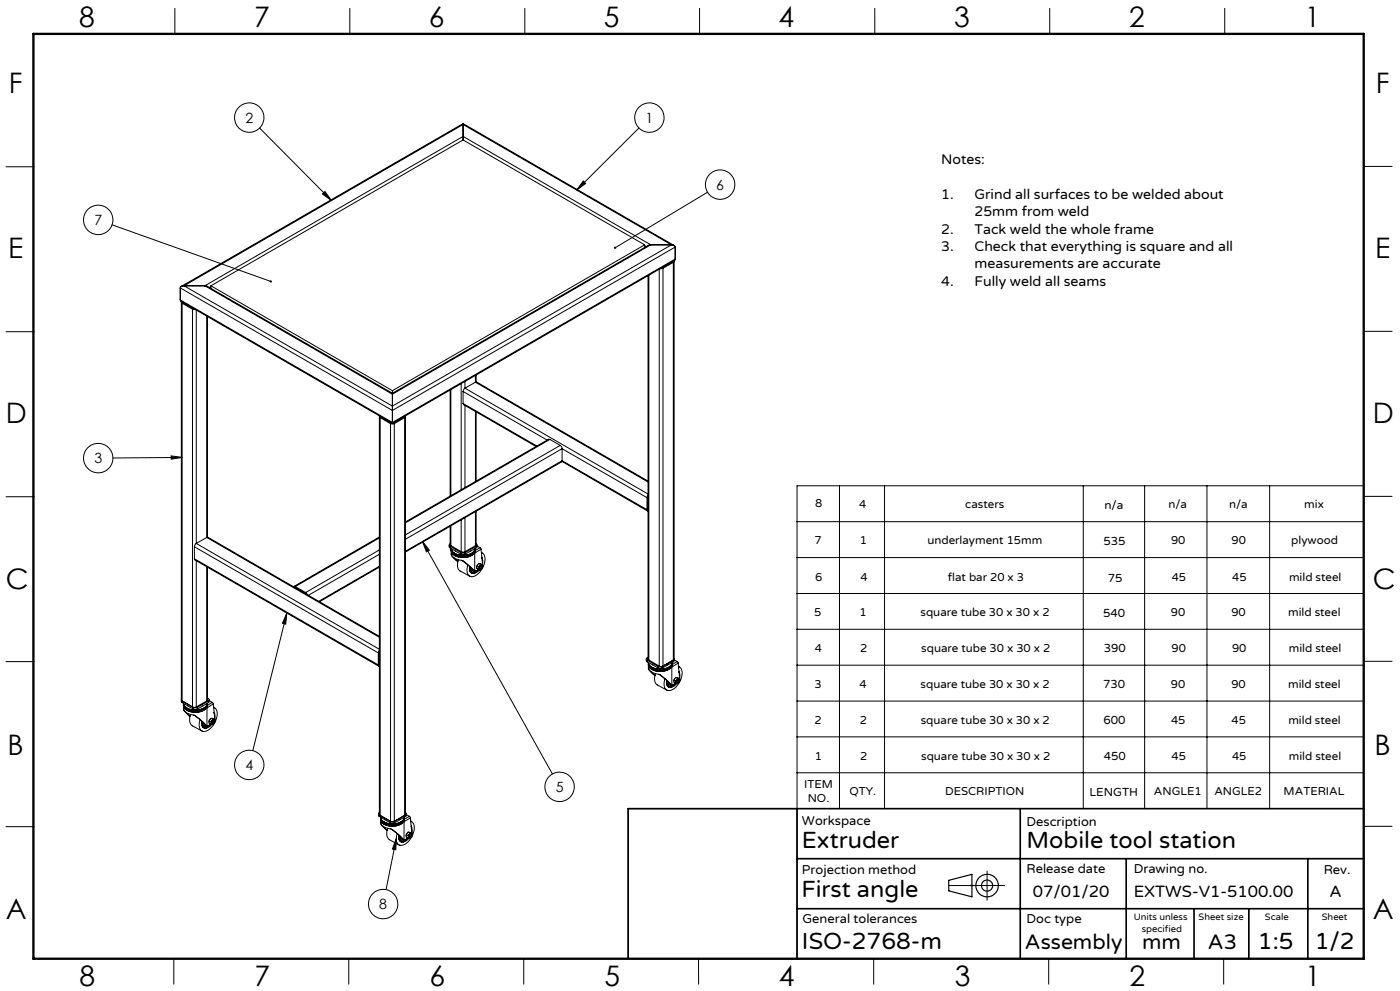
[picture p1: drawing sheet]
<svg xmlns="http://www.w3.org/2000/svg" width="420mm" height="297mm" viewBox="0 0 420 297" stroke-linecap="round" stroke-linejoin="round" font-family="sans-serif">
<g fill="none" stroke="#000" stroke-width=".35">
<path d="M284.6 263.8l7-1.8v6.8l-7-1.8z"/>
<circle cx="296.1" cy="265.4" r="1.66"/>
<circle cx="296.1" cy="265.4" r="3.4"/>
</g>
<path d="M291.1 265.4h1M291.2 265l.7 .7M291.6 264.9v1M291.9 265l-.7 .7" fill="none" stroke="#c0c0c0" stroke-width=".3"/>
<g fill="none" stroke="#000" stroke-width=".3">
<path d="M52.5 2.5v7.7M105 2.5v7.7M157.4 2.5v7.7M209.9 2.5v7.7M262.4 2.5v7.7M314.9 2.5v7.7M367.4 2.5v7.7M77.9 38.4l21.5 21.7M138.9 37v.3M138.9 37l63.3 36.6M138.9 37l-84.5 48.8M138.9 37.3v3.6"/>
<path d="M138.9 37.3l62.5 36.1M138.9 37.3l-83.7 48.4M191.7 38.3l-18.7 18.7M1.8 50h8.5M96.7 58.1l.8-.7 1.9 2.7zM138.9 40.9v1M138.9 40.9l56.3 32.5M138.9 40.9l-77.4 44.8M138.9 41.9l54.5 31.5M138.9 41.9l-75.6 43.8M175 54.3l.7 .7-2.7 2zM212.3 57.6l-27.8 16.7"/>
<path d="M409.1 49.9h8.5M33.6 67.4l47.6 16.9M193.4 73.4l-75.7 43.7M193.4 73.4v.8M193.4 73.6l.5 .3M195.2 73.4l-.8 .2-76.7 44.3M195.2 73.4h6.2M195.2 73.4l-77.5 44.7M201.4 73.4l.9 .2 .3 .4M201.4 73.4l-83.7 48.3M201.7 78.5l-3.1 1.8M201.7 78.4v.1"/>
<path d="M201.8 78.3l-.1 .2M202 78.6l-3.1 1.8M202 78.6v119.7M202.2 78.1l-.2 .5M202.2 78.3v119.8l-.2 .2M202.2 78.1l-84.5 48.8M202.6 77.6l-.4 .5M202.6 74v3.6M202.6 74l-84.9 49M202.6 77.6l-84.9 49M1.8 99.4h8.5M54.1 89.9l.3 .4 63.3 36.6"/>
<path d="M54.1 86.3v3.6M54.1 86.3l63.6 36.7M54.1 89.9l63.6 36.7M54.4 90.5v119.8l.2 .3M54.5 90.4l.1 .5M54.6 90.9l3.1 1.8M54.6 90.9v119.7M54.8 90.6l.1 .1M54.9 90.7l3.1 1.8M54.9 90.6v.1M55.2 85.7a.95 .95 0 0 0-1.1 .6M55.2 85.7h6.3"/>
<path d="M55.2 85.7l62.5 36M57.7 92.7l.9 .1M57.7 92.7v119.2M58 92.5l.2 .1M58 92.4v.1M58.9 92.9v70M61.5 85.7l.7 .1M61.5 85.7l56.2 32.4M62 94.7v66.4M62.2 85.8l55.5 32.1M62.2 94.9v66.1M63.3 85.7l54.4 31.4"/>
<path d="M63.3 85.7v.7M63.3 85.9l-.5 .2M194.4 82.6v114.9l.3 .3M194.7 82.5v115.3M197.8 80.7v118.9M198.6 80.3h-.2M198.6 80.2v.1M198.9 80.4l-.9 .1M198.9 80.4v119.2M409.1 99.3h8.5M117.7 117.9v.2M117.7 117.1v.8"/>
<path d="M117.7 118.1v3.6M135 116.9v31.8M135.3 116.8v31.8M138.4 115v31.8M138.9 117.3v3.6M138.9 117.3l25.2 14.6M139.5 116.3l-.6 1M139.5 114.3v2M139.5 116.3l54.9 31.8M142.6 114.5h.4l51.4 29.7M142.6 114.5l-3.1 1.8M142.6 114.5l51.8 30"/>
<path d="M142.6 112.5v2M142.8 112.4v2.1M51.3 136.6l3.3 .5-3.2 .5zM54.6 137.1l-20.7 .2M113.8 124.8v119.2l.3 .4M113.9 124.7l.2 .5M114.1 125.2l3.1 1.8M114.1 125.2v119.2M114.2 124.9l.1 .1M114.3 124.9v.1M117.2 127h1.1M117.2 127v119.7"/>
<path d="M117.4 126.8l.3 .1M117.4 126.7v.1M117.7 121.7v1.3M117.7 126.6v.3M117.7 123v3.6M118 126.8l-.2 .1M118 126.7v.1M118.3 127v119.7M121.1 125l-3.1 1.8M121.1 124.9v.1M121.2 124.9l-.1 .1M121.4 125.2l-3.1 1.8"/>
<path d="M121.4 125.2v119.2M121.6 124.7l-.2 .5M121.6 124.8v119.2l-.2 .4M138.9 120.9l.2 .4 21.7 12.5M138.9 120.9l22.1 12.8M139.5 121.5v24.6M142.6 123.3v21M142.8 123.4v20.8M165 131.7h-.4l-43 24.7M165 131.7l3.1 1.8M165 131.7l-43.4 25M168.1 133.5l.4 .4 .1 .6"/>
<path d="M168.1 133.5l-46.5 26.8M168.6 138.3l25.6 14.8M168.6 138.1l-.1 .3-46.9 27M168.6 134.5v3.6M168.6 134.5l-47 27.1M168.6 138.1l-47 27.1M168.6 134.5l25.5 14.7M168.6 138.1l25.5 14.6M1.8 148.9h8.5M135 157.7v5.6l.3 .2M135.3 157.6v5.9M138.4 155.8v9.5"/>
<path d="M139.5 155.1v10.2M142.6 153.3v10.2M142.8 153.2v10.1l-.2 .2M194.1 152.7l.3 .5M194.1 149.2v3.5M194.4 152.6v.1M194.4 152.6h.1M194.4 149h.1M194.4 148.4l-.3 .8M194.4 148.8v.2M239.1 156.3h170M251.8 145.6v96.8"/>
<path d="M265.4 145.6v96.8M325 145.6v96.8M343.4 145.6v96.8M362.1 145.6v96.8M380.9 145.6v96.8M409.1 148.8h8.5M409.1 145.6h-170v141.7h-50.6v-44.9h50.6M58.3 167.5l.2 .3 55.1 31.9M58.3 163.9l55.2 31.8M58.3 167.5l55.2 31.8M58.3 163.9v3.6M58.9 162.9l-.6 1"/>
<path d="M58.9 162.9l54.9 31.7M58.9 168.1v43.8M62 161.1l.4-.1 51.4 29.7M62 161.1l-3.1 1.8M62 161.1l51.8 29.9M62 169.9v40.2M62.2 170v39.8l-.2 .3M88.4 176.1h.2M88.6 175.8l-.5 .1M88.6 175.8l3.1 1.8M88.6 176.1l3.1 1.8M88.6 176.1h-.1"/>
<path d="M91.7 177.6l.5 .7M91.7 177.9l.2 .1M91.7 177.9h.1M113.8 170l-18 10.3M113.8 160.9l-25.6 14.9M113.8 166.1l-21.3 12.3M113.8 164.8l-22.1 12.8M113.8 169.7l-18.2 10.5M113.8 161.2l-25.2 14.6M126.7 162.2l2.1 2.7-.9 .5zM126.7 162.2l39 69.8M134.8 163.4v.5l.2 .3"/>
<path d="M135 163.7l3.4 2M135 163.7v.5M135 164.2l3.4 1.9M135 163v.1a.33 .33 0 0 0-.2 .3 .33 .33 0 0 0 .2 .3M135.3 163.5l3.1 1.8M135.4 164.4a3.3 3.3 0 0 0 3.8 2 3 3 0 0 0 3.3-2M135.4 164.7a3.4 3.4 0 0 0 3.9 2.1 2.94 2.94 0 0 0 3.2-2.1 3.2 3.2 0 0 1-3.8 2.1 3.1 3.1 0 0 1-3.3-2.1zM135.4 164.4v1.9M135.4 164.4a3.1 3.1 0 0 0 3.5 2 3.1 3.1 0 0 0 3.6-2M136.1 167.1l1.2 1.2M137.5 167.7a2.89 2.89 0 0 0 .5 3.4l2.9 1.6M138.4 165.3h1.1"/>
<path d="M138.4 165.7h1.1M138.4 166.1h1.1M138.4 165.7v.4M138.6 168l2.7 2.2 .7 .8M138.7 168l.2 .1M138.9 168.1l-.2-.1a3.7 3.7 0 0 1-3.3-1.8l.6 1 1.3 1.2M138.9 168.1l2 1.5 1.4 1.6M139.5 165.7v.4M140.9 169.8a1.34 1.34 0 0 0 .1 1.5 1.34 1.34 0 0 0 1.5 .4M141 169.9a1.4 1.4 0 0 0 .9 1.8M141.3 170.2a1.19 1.19 0 0 0 .6 1.5 1.19 1.19 0 0 0 1.5-.5l.5-.5M141.6 170.5a.98 .98 0 0 0 .9 .8 .98 .98 0 0 0 1-.5l.1-.2"/>
<path d="M142 171l.4 .2M142 171l.1 .1M142.3 171.2h.1M142.4 165.8v5.4M142.5 164.4a2.24 2.24 0 0 1-2.2 2.5 4.4 4.4 0 0 1-4.8-1.4l-.1-.5a3.3 3.3 0 0 0 3.9 2.1 2.97 2.97 0 0 0 3.2-2M142.5 165.1l-.1 .7M142.6 163.5l-3.1 1.8M142.8 163l.1 .1M142.9 163.1a.33 .33 0 0 1 .2 .3 .33 .33 0 0 1-.2 .3M142.9 163.7v.5M142.9 163.7l-3.4 2M142.9 164.2l-3.4 1.9"/>
<path d="M143.1 169.6v.8l.6 .3M143.1 169.6l.6 .3M143.1 163.4l-.2 .8M143.1 163.7l.9 .4M143.5 170.6l-1.1 .6M143.7 168.9l-.6 .7M143.7 168.9l1.1 .4M143.7 168.9l.5 .3M143.7 169.9v.5M143.7 170.7h.3M143.7 170.4l.3 .3M143.7 170.4v.3"/>
<path d="M144 164.1l.3 .5M144 169.6l-.3 .3M144 169.6l-.3 .8M144 164.1l-1.5 1M144 170.5h.1M144.1 169.7l.3-.2a.47 .47 0 0 1 .1 .6 .47 .47 0 0 1-.5 .3zM144.2 169.2l.3 .1M144.2 169.2l-.2 .4M144.3 164.6l.4 4.7M144.3 164.6l-1.9 1.2M144.5 169.6h.1M144.5 170.4l-.5 .3"/>
<path d="M144.5 169.3l-.5 .3M144.5 169.3l.3 .3M144.5 169.3h.3M144.6 167.1l.1 .5M144.6 167.3l.3 .7-.2 1M144.7 165.7l-.3-.1a2.36 2.36 0 0 1 1 3.1 5.3 5.3 0 0 1-3.9 4.2 2.02 2.02 0 0 1-1.3-2.9l.2-.7M144.8 169.3v.3M144.8 169.6l-.3 .8M239.1 177.9h170M239.1 167.1h170M1.8 198.3h8.5M86 183.7l-.3 3.3-1-.2z"/>
<path d="M86 183.7l-10.2 41.3M113.5 199.3l.3 .4M113.5 195.7v3.6M113.8 199.1v.2M113.8 199.1h.1M113.8 194.9l-.3 .8M113.8 195.3v.3M193.9 197.5v.6l.2 .2M194.1 197.8v.5M194.1 197.8l3.4 2M194.1 198.3l3.4 2M194.4 197l-.3 .2a.35 .35 0 0 0-.2 .3 .35 .35 0 0 0 .2 .3"/>
<path d="M194.5 198.9a2.93 2.93 0 0 0 3.3 2 3.6 3.6 0 0 0 3.8-1.9v-.1a3.2 3.2 0 0 1-3.7 2 3.1 3.1 0 0 1-3.4-2zM194.5 199.2a3.3 3.3 0 0 0 4 2 2.97 2.97 0 0 0 3.1-2 3.1 3.1 0 0 1-3.7 2 3.1 3.1 0 0 1-3.4-2zM194.5 198.5a3.1 3.1 0 0 0 3.8 2.1 2.95 2.95 0 0 0 3.3-2.1M194.5 198.5a3.1 3.1 0 0 0 3.5 2.1 3.1 3.1 0 0 0 3.6-2.1M194.5 198.5v1.9M194.7 197.8l3.1 1.8M197.5 199.8h1.1M197.5 199.8v.5M197.8 199.6h1.1M198.6 199.8v.5M201.5 199.9v5.4M201.6 199.2l-.1 .7"/>
<path d="M201.6 198.5v.7M202 197.8l-3.1 1.8M202 197.8l-3.4 2M202 198.3l-3.4 2M202.2 197.5l-.2 .3M202.2 197.8l.9 .5M203.1 198.3l.3 .4M203.1 198.3l-1.5 .9M203.4 198.7l.5 4.7M203.4 198.7l-1.9 1.2M203.8 199.8l-.2-.1a2.36 2.36 0 0 1 .9 3.1 4.7 4.7 0 0 1-4.2 4.1 2.45 2.45 0 0 1-.8-3.4M239.1 199.4h170"/>
<path d="M239.1 188.6h170M409.1 198.2h8.5M54.4 209.8l.2 .3M54.6 210.1l3.1 1.8M54.6 210.1l3.4 1.9M54.6 210.6l3.4 1.9M55 211.1a3.4 3.4 0 0 0 3.9 2 2.94 2.94 0 0 0 3.3-2 3.3 3.3 0 0 1-3.9 2 3.1 3.1 0 0 1-3.3-2zM55 211.4a3.4 3.4 0 0 0 3.9 2.1 2.97 2.97 0 0 0 3.3-2 3.5 3.5 0 0 1-4.2 1.9 2.79 2.79 0 0 1-3-2zM55 210.8a3.3 3.3 0 0 0 3.8 2 3.1 3.1 0 0 0 3.4-2M55 210.8l.1 2 1.9 2M55 210.8a3.2 3.2 0 0 0 3.6 2 3.2 3.2 0 0 0 3.6-2M55.1 212.6a3.9 3.9 0 0 0 3.4 1.9"/>
<path d="M55.7 213.5l1.3 1.2M57.2 214.1a2.82 2.82 0 0 0 .5 3.4l2.9 1.6M57.7 211.9h1.2M58 212h1.2M58 212.5h1.2M58 212v.5M58.3 214.3l2.4 2 1 1.1M58.4 214.4l.1 .1M58.5 214.5l3.6 3.1M59.2 212v.5M60.5 216.2a1.35 1.35 0 0 0 .2 1.5 1.35 1.35 0 0 0 1.4 .4M60.7 216.3a1.36 1.36 0 0 0 .8 1.7"/>
<path d="M61 216.6a1.19 1.19 0 0 0 .5 1.5 1.19 1.19 0 0 0 1.6-.5l.5-.5M61.3 216.9a.95 .95 0 0 0 .8 .8 .95 .95 0 0 0 1-.6l.2-.1M61.7 217.4l.3 .2M61.7 217.4h.1M62 210.1l-3.1 1.8M62.1 212.2v5.4M62.2 211.5l-.1 .7M62.2 210.8v.6M62.2 209.3l.6 .4-.3 .4M62.5 210.1l-3.3 1.9M62.5 210.1v.5M62.5 210.6l-3.3 1.9"/>
<path d="M62.8 216v.7l.5 .4M62.8 209.8l-.3 .8M62.8 216l.5 .3M62.8 210l.9 .5M63.2 217l-1.1 .6M63.3 215.3l-.5 .7M63.3 215.3l1.1 .3M63.3 215.3l.6 .3M63.3 216.3l.1 .4M63.3 217.1h.3M63.4 216.7l.2 .4M63.4 216.7l-.1 .4"/>
<path d="M63.6 216l-.3 .3M63.6 216l-.2 .7M63.7 216.8h.1M63.7 210.5l.3 .5M63.7 210.5l-1.5 1M63.8 216.1l.3-.2a.47 .47 0 0 1 .1 .6 .47 .47 0 0 1-.6 .2zM63.9 215.6h.3M63.9 215.6l-.3 .4M64 211l.4 4.6M64 211l-1.9 1.2M64.1 212a2.24 2.24 0 0 1 .9 3 4.7 4.7 0 0 1-4.1 4.2 2.53 2.53 0 0 1-.9-3.5M64.1 212l.2 .1"/>
<path d="M64.2 215.9h.1M64.2 216.8l-.6 .3M64.2 215.6l-.6 .4M64.2 215.6l.3 .4M64.2 215.6h.2M64.2 213.5l.2 .5M64.2 213.7l.3 .7-.1 1M64.4 215.6l.1 .4M64.5 216l-.3 .8M195.2 201.2l1.3 1.3M196.6 201.9a2.85 2.85 0 0 0 .6 3.4l2.9 1.5M197.5 200.3h1.1"/>
<path d="M197.7 202.1l2.1 1.7 1.4 1.4M197.9 202.1l.1 .1M198 202.2l-.2-.1a3.9 3.9 0 0 1-3.3-1.8l.7 1 1.3 1.2M198 202.2l3.5 3.1M200 203.9a1.31 1.31 0 0 0 .1 1.6 1.31 1.31 0 0 0 1.5 .3M200.2 204.1a1.33 1.33 0 0 0 .8 1.7M200.4 204.3a1.18 1.18 0 0 0 .6 1.5 1.18 1.18 0 0 0 1.6-.5l.4-.4M200.8 204.7a.98 .98 0 0 0 .8 .8 .98 .98 0 0 0 1-.6l.1-.1M201.2 205.2h.1M201.2 205.2l.3 .1M202.2 203.8v.7l.6 .3M202.2 203.8l.6 .3"/>
<path d="M202.7 204.7l-1.2 .6M202.8 203.1l-.6 .7M202.8 203.1l1.1 .3M202.8 203.1l.5 .2M202.8 204.1v.4M202.8 204.8l.3 .1M202.8 204.5l.3 .4M202.8 204.5v.3M203.1 203.7l-.3 .4M203.1 203.7l-.3 .8M203.2 204.6h.1M203.3 203.8l.2-.1a.47 .47 0 0 1 .1 .6 .47 .47 0 0 1-.5 .2z"/>
<path d="M203.3 203.3l.4 .1M203.3 203.3l-.2 .4M203.6 203.7h.1M203.7 204.5l-.6 .4M203.7 203.4l-.6 .3M203.7 203.4l.2 .4M203.7 203.4h.2M203.7 201.2l.2 .5M203.7 201.4l.3 .8-.1 1M203.9 203.4v.4M203.9 203.8l-.2 .7M239.1 210.1h170"/>
<path d="M239.1 231.6h170M239.1 220.8h170M1.8 247.8h8.5M113.6 243.9v.6l.2 .2M113.8 243.6l-.2 .2 .2 .4M113.8 244.2v.5M113.8 244.2l3.4 2M113.8 243.6h.1M113.8 244.7l3.4 2M114.1 244.4l3.1 1.8M114.2 245.2a3.3 3.3 0 0 0 3.8 2.1 3.1 3.1 0 0 0 3.3-2.1 3.1 3.1 0 0 1-3.7 2.1 3.1 3.1 0 0 1-3.4-2.1zM114.2 245.6a3.3 3.3 0 0 0 3.9 2 2.89 2.89 0 0 0 3.2-2 2.6 2.6 0 0 1-2.7 1.9 3.8 3.8 0 0 1-4.4-1.7z"/>
<path d="M114.2 244.9a3.3 3.3 0 0 0 3.8 2 3.1 3.1 0 0 0 3.3-2M114.2 244.9a3.2 3.2 0 0 0 3.5 2 3.2 3.2 0 0 0 3.6-2M114.2 244.9v1.9M114.9 247.6l1.2 1.2M116.3 248.2a2.82 2.82 0 0 0 .5 3.5l2.9 1.5M117.2 246.2h1.1M117.2 246.7h1.1M117.4 248.5l3.4 3M117.5 248.5l.2 .1M117.7 248.6l-.2-.1a3.7 3.7 0 0 1-3.3-1.8l.2 .6 1.7 1.6M117.7 248.6l3.4 3.1M118.9 251.4l-.2 3.3-1-.2z"/>
<path d="M118.9 251.4l-3.1 15.2M119.7 250.3a1.31 1.31 0 0 0 .1 1.5 1.31 1.31 0 0 0 1.5 .4M119.8 250.5a1.36 1.36 0 0 0 .8 1.7M120.1 250.7a1.18 1.18 0 0 0 .6 1.5 1.18 1.18 0 0 0 1.5-.5l.5-.5M120.4 251.1a.95 .95 0 0 0 .9 .8 .95 .95 0 0 0 1-.6l.1-.1M120.8 251.5l.1 .1M120.8 251.5l.3 .2M120.9 251.6l.2 .1M121.1 251.7h.1M121.2 246.3v5.4M121.3 245.6l-.1 .7M121.3 244.9v.7"/>
<path d="M121.4 244.4l-3.1 1.8M121.6 243.6h.1M121.7 243.6a.35 .35 0 0 1 .2 .3 .35 .35 0 0 1-.2 .3M121.7 244.2v.5M121.7 244.2l-3.4 2M121.7 244.7l-3.4 2M121.9 250.1v.8l.5 .3M121.9 250.1l.5 .3M121.9 243.9l-.2 .8M121.9 244.2l.9 .4M122.3 251.1l-1.1 .6M122.4 249.4l-.5 .7"/>
<path d="M122.4 249.4l1.1 .4M122.4 249.4l.6 .3M122.4 250.4l.1 .5M122.4 251.2h.4M122.5 250.9l.3 .3M122.5 250.9l-.1 .3M122.8 250.1l-.4 .3M122.8 250.1l-.3 .8M122.8 244.6l.3 .5M122.8 251h.1M122.8 244.6l-1.5 1M122.9 250.2l.3-.2a.47 .47 0 0 1 .1 .6 .47 .47 0 0 1-.6 .3z"/>
<path d="M123 249.7l.3 .1M123 249.7l-.2 .4M123.1 245.1l-1.9 1.2M123.1 245.1l.4 4.4M123.2 246.1a2.31 2.31 0 0 1 .9 3.1 4.8 4.8 0 0 1-4.1 4.1 2.56 2.56 0 0 1-.9-3.5M123.2 246.1l.3 .1M123.3 250.1h.1M123.3 250.9l-.5 .3M123.3 249.8l-.5 .3M123.3 249.8l.3 .4M123.4 247.6l.1 .5M123.4 247.8l.2 .8-.1 1"/>
<path d="M123.5 249.8l.1 .4M123.5 249.5v.3M123.5 249.8h-.2M123.6 250.2l-.3 .7M409.1 247.6h8.5M284.6 265.4h16.8M296.1 261.1v8.7M52.1 287.3v7.7M104.6 287.3v7.7M157.1 287.3v7.7M209.6 287.3v7.7M262.1 287.3v7.7"/>
<path d="M314.6 287.3v7.7M367.1 287.3v7.7"/>
<circle cx="74.8" cy="35.2" r="4.4"/>
<circle cx="194.8" cy="35.2" r="4.4"/>
<circle cx="216" cy="55.3" r="4.4"/>
<circle cx="29.5" cy="65.9" r="4.4"/>
<circle cx="29.5" cy="137.3" r="4.4"/>
<circle cx="74.8" cy="229.3" r="4.4"/>
<circle cx="167.9" cy="235.8" r="4.4"/>
<circle cx="115" cy="270.9" r="4.4"/>
</g>
<path d="M239.1 242.4v44.9M239.1 257.3h170M306.1 242.4v44.9M337.9 257.3v30M392.4 257.3v30M409.1 242.4h-220.6v44.9M239.1 272.3h170M358.2 272.3v15M374.6 272.3v15" fill="none" stroke="#000" stroke-width=".5"/>
<path d="M10 10.2h399.1v277.1h-399.1z" fill="none" stroke="#000" stroke-width=".7"/>
<path d="M175 54.3l.7 .7-2.7 2zM97.5 57.4l1.9 2.7-2.7-2zM51.3 136.6l3.3 .5-3.2 .5zM86 183.7l-.3 3.3-1-.2zM126.7 162.2l2.1 2.7-.9 .5zM184.3 74l-.1 .4 .3-.1-.3 .1a.35 .35 0 0 0 .5 .2 .35 .35 0 0 0 .1-.5 .35 .35 0 0 0-.5-.1zM81 84.1l-.1 .4 .6 .1 .1-.1-.4-.2 .4 .2-.1-.4zM118.9 251.4l-.2 3.3-1-.2z" fill="#000"/>
<g font-size="8.5">
<text x="23.8" y="8">8</text>
<text x="76.3" y="8">7</text>
<text x="128.7" y="8">6</text>
<text x="181.2" y="8">5</text>
<text x="233.6" y="8">4</text>
<text x="286.3" y="8">3</text>
<text x="338.7" y="8">2</text>
<text x="391.4" y="8">1</text>
<text x="2.7" y="28">F</text>
<text x="412.8" y="28">F</text>
<text x="2.4" y="77.2">E</text>
<text x="412.5" y="77.2">E</text>
<text x="1.8" y="126.8">D</text>
<text x="411.9" y="126.9">D</text>
<text x="1.8" y="176.6">C</text>
<text x="411.9" y="176.7">C</text>
<text x="2.3" y="226.2">B</text>
<text x="412.4" y="226.2">B</text>
<text x="1.7" y="275.4">A</text>
<text x="411.8" y="275.5">A</text>
<text x="23.9" y="295.5">8</text>
<text x="76.4" y="295.5">7</text>
<text x="128.8" y="295.5">6</text>
<text x="181.3" y="295.5">5</text>
<text x="233.7" y="295.5">4</text>
<text x="286.4" y="295.5">3</text>
<text x="338.8" y="295.5">2</text>
<text x="391.5" y="295.5">1</text>
</g>
<g font-size="7.1">
<text x="240.6" y="254">Extruder</text>
<text x="308" y="254">Mobile tool station</text>
<text x="240.4" y="268.8">First angle</text>
<text x="240.6" y="284.3">ISO-2768-m</text>
<text x="377.4" y="284.3">1:5</text>
<text x="394.4" y="284.3">1/2</text>
</g>
<g font-size="6.3">
<text x="307.5" y="284.3">Assembly</text>
<text x="342.6" y="284.3">mm</text>
<text x="362.4" y="284.3">A3</text>
</g>
<g font-size="4.9">
<text x="309.9" y="268.7">07/01/20</text>
<text x="340.1" y="268.7">EXTWS-V1-5100.00</text>
<text x="398.9" y="268.7">A</text>
</g>
<g font-size="4.2">
<text x="73.6" y="36.9">2</text>
<text x="193.7" y="36.9">1</text>
<text x="282.4" y="49.1">Notes:</text>
<text x="214.9" y="56.9">6</text>
<text x="282.4" y="59.5">1.</text>
<text x="292.4" y="59.5">Grind all surfaces to be welded about</text>
<text x="292.4" y="64.8">25mm from weld</text>
<text x="28.3" y="67.5">7</text>
<text x="282.4" y="70">2.</text>
<text x="292.4" y="70">Tack weld the whole frame</text>
<text x="282.4" y="75.2">3.</text>
<text x="292.4" y="75.2">Check that everything is square and all</text>
<text x="292.4" y="80.5">measurements are accurate</text>
<text x="282.4" y="85.7">4.</text>
<text x="292.4" y="85.7">Fully weld all seams</text>
<text x="28.3" y="138.9">3</text>
<text x="73.6" y="230.9">4</text>
<text x="166.7" y="237.4">5</text>
<text x="113.8" y="272.6">8</text>
</g>
<g font-size="3.9">
<text x="240.6" y="247.2">Workspace</text>
<text x="307.9" y="247.4">Description</text>
<text x="240.6" y="262.1">Projection method</text>
<text x="308" y="261.5">Release date</text>
<text x="340.1" y="261.5">Drawing no.</text>
<text x="397.1" y="262.1">Rev.</text>
<text x="240.7" y="276.6">General tolerances</text>
<text x="308" y="276.6">Doc type</text>
</g>
<g font-size="3.5">
<text x="244.5" y="152">8</text>
<text x="257.7" y="152.4">4</text>
<text x="289.6" y="152.4">casters</text>
<text x="331.3" y="152.5">n/a</text>
<text x="350.5" y="152.4">n/a</text>
<text x="368.7" y="152.4">n/a</text>
<text x="391.3" y="152.4">mix</text>
<text x="244.4" y="163">7</text>
<text x="257.9" y="163.1">1</text>
<text x="278.2" y="163.1">underlayment 15mm</text>
<text x="331" y="163.2">535</text>
<text x="351.3" y="163.1">90</text>
<text x="369.5" y="163.1">90</text>
<text x="387.4" y="163.1">plywood</text>
<text x="244.6" y="174.2">6</text>
<text x="258.1" y="174.2">4</text>
<text x="284.4" y="174.2">flat bar 20 x 3</text>
<text x="332.3" y="174.3">75</text>
<text x="351.5" y="174.2">45</text>
<text x="369.7" y="174.2">45</text>
<text x="386.7" y="174.2">mild steel</text>
<text x="244.3" y="184.7">5</text>
<text x="257.8" y="184.7">1</text>
<text x="276.2" y="184.7">square tube 30 x 30 x 2</text>
<text x="330.9" y="184.9">540</text>
<text x="351.2" y="184.7">90</text>
<text x="369.4" y="184.7">90</text>
<text x="386.4" y="184.7">mild steel</text>
<text x="244.5" y="195.4">4</text>
<text x="258" y="195.4">2</text>
<text x="276.4" y="195.4">square tube 30 x 30 x 2</text>
<text x="331.1" y="195.5">390</text>
<text x="351.5" y="195.4">90</text>
<text x="369.6" y="195.4">90</text>
<text x="386.7" y="195.4">mild steel</text>
<text x="244.3" y="206.1">3</text>
<text x="257.8" y="206.1">4</text>
<text x="276.2" y="206.1">square tube 30 x 30 x 2</text>
<text x="330.9" y="206.2">730</text>
<text x="351.3" y="206.1">90</text>
<text x="369.4" y="206.1">90</text>
<text x="386.5" y="206.1">mild steel</text>
<text x="244.4" y="217">2</text>
<text x="257.9" y="217">2</text>
<text x="276.2" y="217">square tube 30 x 30 x 2</text>
<text x="331" y="217.1">600</text>
<text x="351.3" y="217">45</text>
<text x="369.5" y="217">45</text>
<text x="386.5" y="217">mild steel</text>
<text x="244.5" y="227.7">1</text>
<text x="258" y="227.7">2</text>
<text x="276.4" y="227.7">square tube 30 x 30 x 2</text>
<text x="331.1" y="227.9">450</text>
<text x="351.4" y="227.7">45</text>
<text x="369.6" y="227.7">45</text>
<text x="386.6" y="227.7">mild steel</text>
<text x="241.2" y="236.2">ITEM</text>
<text x="254.8" y="238.3">QTY.</text>
<text x="283.5" y="238.3">DESCRIPTION</text>
<text x="326.9" y="238.5">LENGTH</text>
<text x="346.2" y="238.3">ANGLE1</text>
<text x="364.3" y="238.3">ANGLE2</text>
<text x="385.1" y="238.3">MATERIAL</text>
<text x="242.3" y="240.4">NO.</text>
</g>
<g font-size="2.8">
<text x="340.1" y="275.6">Units unless</text>
<text x="359.6" y="275.6">Sheet size</text>
<text x="379.5" y="275.8">Scale</text>
<text x="396.5" y="275.6">Sheet</text>
<text x="342.5" y="279.4">specified</text>
</g>
</svg>
